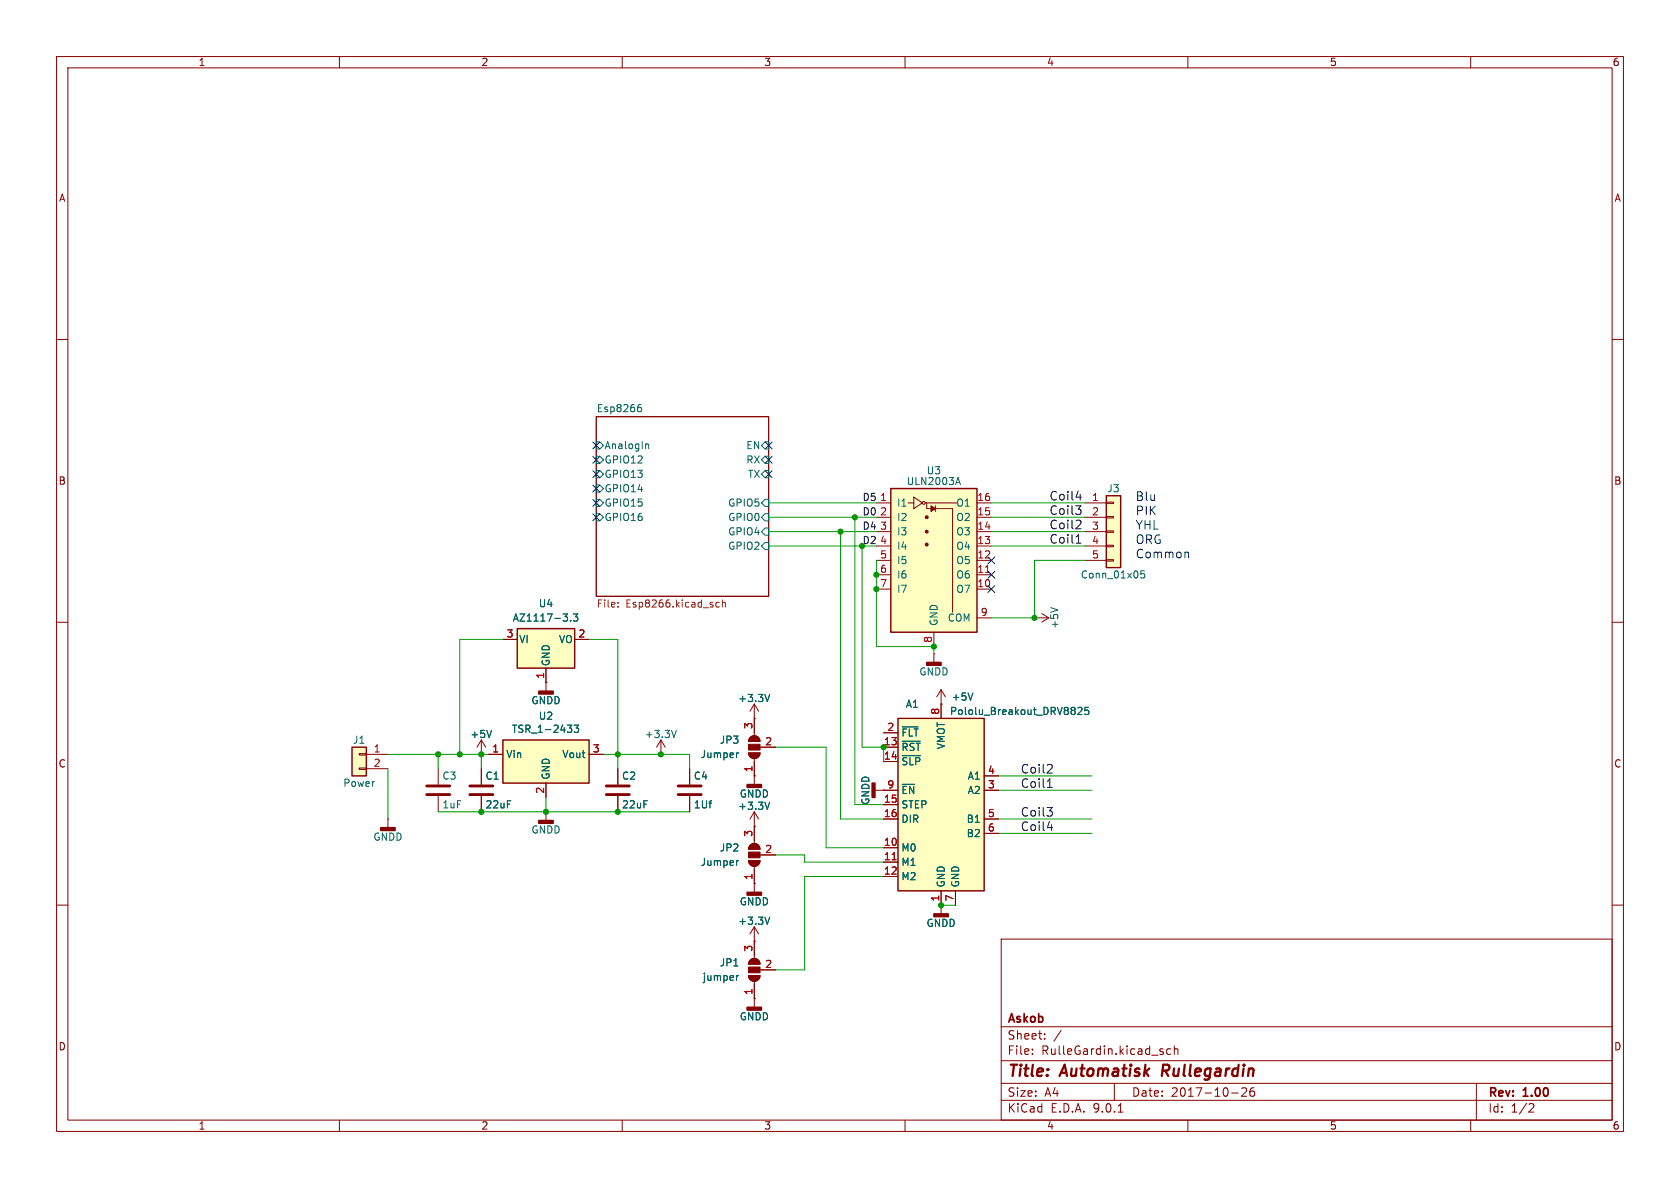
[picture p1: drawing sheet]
<svg xmlns="http://www.w3.org/2000/svg" width="297mm" height="210mm" viewBox="0 0 297 210" stroke-linecap="round" stroke-linejoin="round" font-family="sans-serif">
<g fill="none" stroke="#840000" stroke-width=".18">
<path d="M10 10h277v190h-277zM12 12h273v186h-273zM60 10v2M110 10v2M160 10v2M210 10v2M260 10v2M10 60h2M105.4 73.7h30.5v31.7h-30.5zM285 60h2M10 110h2M182.9 109.2h.1"/>
<path d="M182.9 109.2h2.5M184.1 108.5l1.3 .7M185.4 109.2l-1.3 .8M285 110h2M133.3 137.2h.1M133.3 137.2v1.5M10 160h2M132.3 172.5h2.1a1.02 1.02 0 0 1-1.1 1 1.02 1.02 0 0 1-1-1zM132.6 169.7a1.02 1.02 0 0 1 1.1-.2 1.02 1.02 0 0 1 .7 .9h-2.1zM133.3 166.4h.1M133.3 163.8l-.7 1.3M133.3 163.8l.8 1.3"/>
<path d="M133.3 163.8v5.6M133.3 173.5v3M134.4 171.5h2.8M177 166h108v32h-108zM285 160h2M60 198v2M110 198v2M160 198v2M177 194.5h108M177 191.5h108M177 187.5h108M177 181.5h108"/>
<path d="M182.5 186.3v.1M182.5 185.5v.1M184.7 183.6v.1M184.7 182.8v.1M187.6 182.1l-1.3 2M197 191.5v3M197.7 196.6h.8M205.5 185.9l.2 .2-.2 .3M205.5 185.4l.1 .1M207 185.5l-.5-.1-.3 .3v.4l.2 .2h.6M207.6 185.5l.2-.1 .4 .1v.9M207.6 184.9v1.5"/>
<path d="M210 198v2M217.7 193.2h1.2M220.3 192.4v.5l-.8 .9h.9M221.2 192.4a1.17 1.17 0 0 0-.1 1.3h.6l.1-.5-.3-.3h-.4l-.1 .3M260 198v2M261 191.5v6.5M270.5 195.1l.5 .1 .2 .3-1 1.1h1"/>
</g>
<path d="M205.6 188.2l-.2 2" fill="none" stroke="#840000" stroke-width=".4"/>
<g fill="none" stroke="#006464" stroke-width=".18">
<path d="M105.4 78.1h.6l.7 .6-.7 .7h-.6zM112.8 72.1l.4-.1 .2 .2-.1 .5h-.5M113.3 71.5l-.4 .1M114.2 78.5h.4l.1 .8M134.6 78.7l.7-.6h.6v1.3h-.6zM105.4 80.6h.6l.7 .7-.7 .6h-.6zM105.4 83.2h.6l.7 .6-.7 .7h-.6zM105.4 85.7h.6l.7 .7-.7 .6h-.6zM105.4 88.3h.6l.7 .6-.7 .6h-.6zM105.4 90.8h.6l.7 .6-.7 .7h-.6zM134.6 96.5l.7-.6h.6v1.3h-.6zM134.6 94l.7-.7h.6v1.3h-.6z"/>
<path d="M134.6 88.9l.7-.6h.6v1.2h-.6zM134.6 81.3l.7-.7h.6v1.3h-.6zM134.6 83.8l.7-.6h.6v1.3h-.6zM135.3 90.8h.6v1.3h-.6l-.7-.7zM185.7 107.4l1.3 .4M130.2 172.5v.8M130.6 172.5l-.4 .2M136.1 162.1l-.5 1.3"/>
</g>
<path d="M109.3 107.2v.1M109.3 106.5v.2M127.2 106.5h-.4l-.2 .2 .1 .6h.5M127.7 106.6l.2-.1h.3v.8M127.7 106v1.3" fill="none" stroke="#725600" stroke-width=".18"/>
<path d="M132.1 138.7h2.5v.5h-2.5z" fill="#840000" stroke="#840000" stroke-width=".25"/>
<g fill="#840000" stroke="#840000" stroke-width=".18">
<path d="M132.3 172.5h2.1a1.02 1.02 0 0 1-1.1 1 1.02 1.02 0 0 1-1-1z"/>
<path d="M132.3 170.9h2.1v1.1h-2.1z"/>
<path d="M132.6 169.7a1.02 1.02 0 0 1 1.1-.2 1.02 1.02 0 0 1 .7 .9h-2.1z"/>
</g>
<path d="M195.6 87.6h2.5v12.7h-2.5z" fill="#ffffc2"/>
<path d="M195.6 87.6h2.5v12.7h-2.5z" fill="none" stroke="#840000" stroke-width=".25"/>
<g fill="none" stroke="#840000" stroke-width=".18">
<path d="M191.8 88.9h3.8M191.8 91.4h3.8M191.8 94h3.8M191.8 96.5h3.8M191.8 99.1h3.8M195.6 88.8h1.2v.2h-1.2zM195.6 91.3h1.2v.3h-1.2zM195.6 93.9h1.2v.2h-1.2zM195.6 96.4h1.2v.2h-1.2zM195.6 98.9h1.2v.3h-1.2zM165.1 115.6h.1M165.1 115.6v1.5"/>
<path d="M116.8 133.4h.1M116.8 130.8l-.7 1.3M116.8 130.8l.8 1.3M116.8 130.8v2.6M133.3 127h.1M133.3 124.5v2.5M133.3 124.5l-.7 1.2M133.3 124.5l.8 1.2M154.7 139.7h1.5M156.2 139.7h.1M133.3 156.2h.1M133.3 146.1h.1"/>
<path d="M133.3 143.5v2.6M133.3 156.2v1.5M133.3 143.5l-.7 1.3M133.3 143.5l.8 1.3M133.3 176.5h.1M133.3 176.5v1.6M166.4 160h.1M166.4 160v1.5"/>
</g>
<path d="M202.3 100.9h-.6v.6l.1-.1 .5 .1 .1 .1-.1 .5-.2 .1-.4-.1M119.6 129.1l-.5 1.3M136.1 122.8l-.5 1.2M136.1 141.8l-.5 1.3" fill="none" stroke="#006464" stroke-width=".18"/>
<g fill="#840000" stroke="#840000" stroke-width=".25">
<path d="M165.1 161.5h2.5v.6h-2.5z"/>
<path d="M132.1 178.1h2.5v.5h-2.5z"/>
<path d="M132.1 157.7h2.5v.5h-2.5z"/>
<path d="M163.8 117.1h2.6v.5h-2.6z"/>
<path d="M154.2 138.4h.5v2.6h-.5z"/>
</g>
<path d="M88.9 130.8h15.2v7.6h-15.2z" fill="#ffffc2"/>
<path d="M88.9 130.8h15.2v7.6h-15.2z" fill="none" stroke="#840000" stroke-width=".25"/>
<path d="M85.1 135.9v2.8M86.4 133.4h2.5M96.5 138.4v2.6M104.1 133.4h2.6M85.1 140.7v2.8M96.5 143.5h.1M96.5 143.5v1.5" fill="none" stroke="#840000" stroke-width=".18"/>
<path d="M100.3 128.2h.8l-.4 .5M101 128.7l.1 .2-.1 .5M101.5 128.2h.8l-.4 .5 .3 .1v.5l-.1 .2-.6-.2" fill="none" stroke="#006464" stroke-width=".18"/>
<path d="M95.2 145h2.6v.5h-2.6z" fill="#840000" stroke="#840000" stroke-width=".25"/>
<path d="M83.1 138.9h4M83.1 140.5h4" fill="none" stroke="#840000" stroke-width=".51"/>
<path d="M157.5 86.4h15.2v25.4h-15.2z" fill="#ffffc2"/>
<path d="M157.5 86.4h15.2v25.4h-15.2z" fill="none" stroke="#840000" stroke-width=".25"/>
<g fill="none" stroke="#840000" stroke-width=".18">
<path d="M154.9 88.9h2.6M154.9 91.4h2.6M154.9 94h2.6M154.9 96.5h2.6M154.9 99.1h2.6M160.5 88.9h1M161.5 87.9l1.6 1-1.6 1zM163.6 88.9h5.6M163.8 88.9v1h4.6v18.3M165.4 89.4v1M172.7 88.9h2.6M172.7 91.4h2.6"/>
<path d="M172.7 94h2.6M172.7 96.5h2.6M172.7 99.1h2.6M154.9 101.6h2.6M154.9 104.1h2.6M165.1 111.8v2.5M172.7 101.6h2.6M172.7 104.1h2.6M172.7 109.2h2.6M166.4 124.5h.1M166.4 121.9l-.8 1.3M166.4 121.9l.7 1.3"/>
<path d="M166.4 121.9v2.6"/>
<circle cx="163.3" cy="88.9" r=".25"/>
</g>
<g fill="#840000" stroke="#840000" stroke-width=".18">
<path d="M164.6 89.4l.8 .5-.8 .5z"/>
<circle cx="163.8" cy="91.4" r=".25"/>
<circle cx="163.8" cy="94" r=".25"/>
<circle cx="163.8" cy="96.3" r=".25"/>
</g>
<path d="M174.2 101.2h.8" fill="none" stroke="#a90000" stroke-width=".18"/>
<path d="M169.1 85.3h.6M169.4 84.4l.4 1.3M172 122.5l-.4 1.3" fill="none" stroke="#006464" stroke-width=".18"/>
<path d="M158.7 127h15.3v30.5h-15.3z" fill="#ffffc2"/>
<path d="M158.7 127h15.3v30.5h-15.3z" fill="none" stroke="#840000" stroke-width=".25"/>
<g fill="none" stroke="#840000" stroke-width=".18">
<path d="M156.2 129.5h2.5M156.2 132.1h2.5M156.2 134.6h2.5M156.2 139.7h2.5M166.4 124.5v2.5M174 139.7h2.5M174 137.2h2.5M132.3 152.1h2.1a1.02 1.02 0 0 1-1.1 1.1 1.02 1.02 0 0 1-1-1.1zM132.6 149.4a1.02 1.02 0 0 1 1.1-.2 1.02 1.02 0 0 1 .7 .9h-2.1zM133.3 146.1v3M133.3 153.2v3M134.4 151.1h2.8"/>
<path d="M156.2 142.2h2.5M156.2 144.8h2.5M156.2 149.9h2.5M156.2 152.4h2.5M156.2 154.9h2.5M166.4 157.5v2.5M168.9 157.5v2.5M174 144.8h2.5M174 147.3h2.5"/>
</g>
<path d="M159.5 128.5h2.8M159.5 131h3.2M159.5 133.6h3.2M159.5 138.7h2.2M190 125.1l.1 .2-.1 .2M190 125.6l.1 .2-.1 .4M190.6 125.2l.4-.2 .3 .4-.8 .9h.8M192.4 125h-.6v.6l.2-.1 .4 .1 .1 .2-.1 .4-.1 .1-.5-.1M130.6 152.1l-.3 .2" fill="none" stroke="#006464" stroke-width=".18"/>
<path d="M157.7 152h.7" fill="none" stroke="#a90000" stroke-width=".18"/>
<g fill="#840000" stroke="#840000" stroke-width=".18">
<path d="M132.3 152.1h2.1a1.02 1.02 0 0 1-1.1 1.1 1.02 1.02 0 0 1-1-1.1z"/>
<path d="M132.3 150.6h2.1v1h-2.1z"/>
<path d="M132.6 149.4a1.02 1.02 0 0 1 1.1-.2 1.02 1.02 0 0 1 .7 .9h-2.1z"/>
</g>
<path d="M62.2 132.1h2.6v5.1h-2.6z" fill="#ffffc2"/>
<path d="M62.2 132.1h2.6v5.1h-2.6z" fill="none" stroke="#840000" stroke-width=".25"/>
<g fill="none" stroke="#840000" stroke-width=".18">
<path d="M63.5 133.2h1.3v.3h-1.3zM63.5 135.8h1.3v.2h-1.3zM64.8 133.4h3.8M64.8 135.9h3.8M77.5 135.9v2.8M85.1 133.4h.1M85.1 130.8l-.8 1.3M85.1 130.8l.8 1.3M85.1 130.8v2.6M96.5 120.7h.1M96.5 120.7v1.5M109.2 135.9v2.8"/>
<path d="M121.9 135.9v2.8M68.6 144.8h.1M68.6 144.8v1.5M77.5 140.7v2.8M109.2 140.7v2.8M121.9 140.7v2.8"/>
</g>
<g fill="#840000" stroke="#840000" stroke-width=".25">
<path d="M67.3 146.3h2.5v.5h-2.5z"/>
<path d="M95.2 122.2h2.6v.5h-2.6z"/>
</g>
<path d="M75.4 138.9h4.1M107.2 138.9h4.1M119.9 138.9h4.1M75.4 140.5h4.1M107.2 140.5h4.1M119.9 140.5h4.1" fill="none" stroke="#840000" stroke-width=".51"/>
<path d="M86.9 129.1l-.4 1.3" fill="none" stroke="#006464" stroke-width=".18"/>
<path d="M91.4 111.1h10.2v7h-10.2z" fill="#ffffc2"/>
<path d="M91.4 111.1h10.2v7h-10.2z" fill="none" stroke="#840000" stroke-width=".25"/>
<g fill="none" stroke="#840000" stroke-width=".18">
<path d="M88.9 113h2.5M96.5 118.1v2.6M101.6 113h2.5M85.1 133.4h.1M85.1 135.9v2.8M86.4 133.4h2.5M96.5 120.7h.1M96.5 138.4v2.6M104.1 133.4h2.6M109.2 135.9v2.8M121.9 135.9v2.8M132.3 133.1h2.1a1.02 1.02 0 0 1-1.1 1 1.02 1.02 0 0 1-1-1z"/>
<path d="M132.6 130.4a1.02 1.02 0 0 1 1.1-.3 1.02 1.02 0 0 1 .7 1h-2.1zM133.3 127h.1M133.3 137.2h.1M133.3 127v3M133.3 134.1v3.1M134.4 132.1h2.8M156.2 139.7h.1M156.2 132.1h2.5M156.2 129.5h2.5M156.2 134.6h2.5M156.2 139.7h2.5M166.4 124.5h.1"/>
<path d="M166.4 124.5v2.5M174 139.7h2.5M174 137.2h2.5M85.1 140.7v2.8M109.2 140.7v2.8M121.9 140.7v2.8M133.3 146.1h.1M133.3 156.2h.1M133.3 146.1v2.5M133.3 153.7v2.5M134.6 151.1h2.6M156.2 142.2h2.5"/>
<path d="M156.2 144.8h2.5M156.2 149.9h2.5M156.2 152.4h2.5M156.2 154.9h2.5M166.4 157.5v2.5M168.9 157.5v2.5M174 144.8h2.5M174 147.3h2.5M133.3 176.5h.1M133.3 166.4h.1M133.3 166.4v2.5M133.3 174v2.5"/>
<path d="M134.6 171.5h2.6M166.4 160h.1"/>
</g>
<g fill="none" stroke="#006464" stroke-width=".18">
<path d="M100.9 109.7v.1M101.4 108.5h.7l-.4 .5 .4 .1v.6l-.2 .1-.5-.1M86.9 129.1l-.4 1.3M100.3 128.2h.8l-.4 .5M101 128.7l.1 .2-.1 .5M101.5 128.2h.8l-.4 .5 .3 .1v.5l-.1 .2-.6-.2M130.6 133.1l-.3 .1M136.1 122.8l-.5 1.2M159.5 128.5h2.8M159.5 131h3.2M159.5 133.6h3.2M159.5 138.7h2.2"/>
<path d="M172 122.5l-.4 1.3M190 125.1l.1 .2-.1 .2M190 125.6l.1 .2-.1 .4M190.6 125.2l.4-.2 .3 .4-.8 .9h.8M192.4 125h-.6v.6l.2-.1 .4 .1 .1 .2-.1 .4-.1 .1-.5-.1M130.6 152.1l-.3 .2M136.1 141.8l-.5 1.3M130.2 172.5v.8M130.6 172.5l-.4 .2M136.1 162.1l-.5 1.3"/>
</g>
<g fill="#840000" stroke="#840000" stroke-width=".18">
<path d="M132.3 133.1h2.1a1.02 1.02 0 0 1-1.1 1 1.02 1.02 0 0 1-1-1z"/>
<path d="M132.3 131.6h2.1v1h-2.1z"/>
<path d="M132.6 130.4a1.02 1.02 0 0 1 1.1-.3 1.02 1.02 0 0 1 .7 1h-2.1z"/>
</g>
<g fill="none" stroke="#0f0f0f" stroke-width=".18">
<path d="M190.2 89.4h.9l-.5 .6M190.2 87.9h1M190.2 96h.9M190.5 94.7l.2-.2v1.5M190.8 91.9l.3 .3-.1 .4-.8 .9h.9M190.8 90l.3 .3v.3l-.3 .3M191 87.4v1M185.2 139.2h.8M185.4 137.9l.2-.2v1.5M185.7 135.1l.3 .3v.4l-.9 .9h.9M185.1 142.7h.9l-.5 .6M185.2 146.3h.9"/>
<path d="M185.7 143.3l.3 .3v.4l-.3 .3M185.9 145.8v1"/>
</g>
<g fill="none" stroke="#009600" stroke-width=".18">
<path d="M135.9 96.5h16.5v35.6h3.8v2.5M135.9 88.9h19M135.9 94h19M135.9 91.4h19M148.6 94v50.8h7.6M151.1 91.4v50.8h5.1M154.9 99.1v15.2h10.2v1.3M175.3 96.5h16.5M175.3 88.9h16.5M175.3 94h16.5M175.3 91.4h16.5M191.8 99.1h-8.9v10.1h-7.6"/>
<path d="M88.9 113h-7.6v20.4M104.1 113h5.1v22.9M68.6 135.9v8.9M68.6 133.4h17.8M77.5 133.4v2.5M85.1 133.4v2.5M106.7 133.4h15.2v2.5M137.2 132.1h8.8v17.8h10.2M176.5 137.2h16.5M176.5 139.7h16.5M77.5 143.5h44.4M96.5 141v2.5"/>
<path d="M137.2 151.1h5v1.3h14M156.2 154.9h-14v16.6h-5M176.5 144.8h16.5M176.5 147.3h16.5M166.4 160h2.5"/>
</g>
<g fill="none" stroke="#000084" stroke-width=".18">
<path d="M104.8 78.1l1.2 1.2M106 78.1l-1.2 1.2M135.3 78.1l1.2 1.2M136.5 78.1l-1.2 1.2M104.8 85.8l1.2 1.2M104.8 88.3l1.2 1.2M104.8 90.8l1.2 1.2M104.8 83.2l1.2 1.2M104.8 80.7l1.2 1.2M106 85.8l-1.2 1.2M106 88.3l-1.2 1.2M106 90.8l-1.2 1.2"/>
<path d="M106 83.2l-1.2 1.2M106 80.7l-1.2 1.2M135.3 83.2l1.2 1.2M135.3 80.7l1.2 1.2M136.5 83.2l-1.2 1.2M136.5 80.7l-1.2 1.2M174.7 98.5l1.2 1.2M175.9 98.5l-1.2 1.2M174.7 103.5l1.2 1.2M174.7 101l1.2 1.2M175.9 103.5l-1.2 1.2M175.9 101l-1.2 1.2"/>
</g>
<path d="M209.7 97.6h.2l.2 .2v.8" fill="none" stroke="#0000c2" stroke-width=".18"/>
<path d="M157.7 152h.7" fill="none" stroke="#a90000" stroke-width=".18"/>
<g fill="#009600" stroke="#009600" stroke-width=".18">
<circle cx="109.2" cy="133.4" r=".46"/>
<circle cx="85.1" cy="133.4" r=".46"/>
<circle cx="77.5" cy="133.4" r=".46"/>
<circle cx="81.3" cy="133.4" r=".46"/>
<circle cx="85.1" cy="143.5" r=".46"/>
<circle cx="109.2" cy="143.5" r=".46"/>
<circle cx="96.5" cy="143.5" r=".46"/>
<circle cx="116.8" cy="133.4" r=".46"/>
<circle cx="166.4" cy="160" r=".46"/>
<circle cx="156.2" cy="132.1" r=".46"/>
<circle cx="165.1" cy="114.3" r=".46"/>
<circle cx="152.4" cy="96.5" r=".46"/>
<circle cx="148.6" cy="94" r=".46"/>
<circle cx="182.9" cy="109.2" r=".46"/>
<circle cx="154.9" cy="101.6" r=".46"/>
<circle cx="154.9" cy="104.1" r=".46"/>
<circle cx="151.1" cy="91.4" r=".46"/>
</g>
<g font-size="2.8" fill="#840000">
<text x="178" y="190.9">Title:</text>
<text x="187.7" y="190.9">Automatisk</text>
<text x="206.3" y="190.9">Rullegardin</text>
</g>
<g font-size="2.1" fill="#0f0f0f">
<text x="185.4" y="88.6">Coil4</text>
<text x="185.4" y="93.7">Coil2</text>
<text x="185.4" y="91.1">Coil3</text>
<text x="185.4" y="96.2">Coil1</text>
<text x="180.3" y="136.8">Coil2</text>
<text x="180.3" y="139.4">Coil1</text>
<text x="180.3" y="144.5">Coil3</text>
<text x="180.3" y="147">Coil4</text>
</g>
<g font-size="2.1" fill="#0000c2">
<text x="200.7" y="88.7">Blu</text>
<text x="200.7" y="93.7">YHL</text>
<text x="200.7" y="91.2">PIK</text>
<text x="200.7" y="98.8">Common</text>
<text x="200.7" y="96.3">ORG</text>
</g>
<g font-size="2.1" fill="#840000">
<text x="178" y="184">Sheet:</text>
<text x="178" y="181.2">Askob</text>
<text x="178" y="186.7">File:</text>
<text x="184.1" y="186.7">RulleGardin.kicad_sch</text>
<text x="178" y="196.9">KiCad</text>
<text x="178" y="194.1">Size:</text>
<text x="184.7" y="194.1">A4</text>
<text x="185.7" y="196.9">E.D.A.</text>
<text x="193.3" y="196.9">9.0.1</text>
<text x="200" y="194.1">Date:</text>
<text x="207" y="194.1">2017-10-26</text>
<text x="263" y="194.3">Rev:</text>
<text x="263" y="196.9">Id:</text>
<text x="267.1" y="196.9">1/2</text>
<text x="269.4" y="194.3">1.00</text>
</g>
<g font-size="1.8" fill="#840000">
<text x="35" y="11.9">1</text>
<text x="85" y="11.9">2</text>
<text x="135" y="11.9">3</text>
<text x="185" y="11.9">4</text>
<text x="235" y="11.9">5</text>
<text x="285" y="11.9">6</text>
<text x="10.3" y="35.9">A</text>
<text x="285.3" y="35.9">A</text>
<text x="10.3" y="85.9">B</text>
<text x="285.3" y="85.9">B</text>
<text x="10.3" y="135.9">C</text>
<text x="285.3" y="135.9">C</text>
<text x="10.3" y="185.9">D</text>
<text x="285.3" y="185.9">D</text>
<text x="35" y="199.9">1</text>
<text x="85" y="199.9">2</text>
<text x="135" y="199.9">3</text>
<text x="185" y="199.9">4</text>
<text x="235" y="199.9">5</text>
<text x="285" y="199.9">6</text>
</g>
<g font-size="1.8" fill="#006464">
<text x="105.4" y="72.9">Esp8266</text>
<text x="106.8" y="79.6">AnalogIn</text>
<text x="106.8" y="82.1">GPIO12</text>
<text x="131.8" y="79.6">EN</text>
<text x="131.8" y="82.1">RX</text>
<text x="106.8" y="84.7">GPIO13</text>
<text x="106.8" y="87.2">GPIO14</text>
<text x="106.8" y="89.8">GPIO15</text>
<text x="128.6" y="89.8">GPIO5</text>
<text x="132.1" y="84.7">TX</text>
<text x="158.5" y="89.8">I1</text>
<text x="160.2" y="86">ULN2003A</text>
<text x="163.7" y="84">U3</text>
<text x="169" y="89.8">O1</text>
<text x="195.7" y="87.2">J3</text>
<text x="106.8" y="92.3">GPIO16</text>
<text x="128.6" y="92.3">GPIO0</text>
<text x="128.6" y="94.8">GPIO4</text>
<text x="158.5" y="92.3">I2</text>
<text x="158.5" y="94.8">I3</text>
<text x="169" y="92.3">O2</text>
<text x="169" y="94.8">O3</text>
<text x="128.6" y="97.4">GPIO2</text>
<text x="158.5" y="97.4">I4</text>
<text x="158.5" y="99.9">I5</text>
<text x="169" y="97.4">O4</text>
<text x="169" y="99.9">O5</text>
<text x="95.1" y="107.5">U4</text>
<text x="158.5" y="102.5">I6</text>
<text x="158.5" y="105">I7</text>
<text x="169" y="102.5">O6</text>
<text x="169" y="105">O7</text>
<text x="191" y="102.5">Conn_01x05</text>
<text x="90.6" y="110.1">AZ1117-3.3</text>
<text x="91.7" y="113.9">VI</text>
<text x="98.7" y="113.9">VO</text>
<text x="166" y="110.7" transform="rotate(-90 166 110.7)">GND</text>
<text x="167.4" y="110.1">COM</text>
<text x="187.3" y="111.3" transform="rotate(-90 187.3 111.3)">+5V</text>
<text x="97.4" y="117.9" transform="rotate(-90 97.4 117.9)">GND</text>
<text x="162.4" y="119.6">GNDD</text>
<text x="93.8" y="124.7">GNDD</text>
<text x="130.4" y="124.3">+3.3V</text>
<text x="160" y="125.3">A1</text>
<text x="168.1" y="124.1">+5V</text>
<text x="62.3" y="131.7">J1</text>
<text x="83.1" y="130.7">+5V</text>
<text x="90.4" y="129.7">TSR_1-2433</text>
<text x="95.1" y="127.4">U2</text>
<text x="113.9" y="130.7">+3.3V</text>
<text x="127.2" y="131.7">JP3</text>
<text x="159.3" y="130.4">~{FLT}</text>
<text x="167.8" y="126.6">Pololu_Breakout_DRV8825</text>
<text x="89.4" y="134.2">Vin</text>
<text x="97.4" y="137.9" transform="rotate(-90 97.4 137.9)">GND</text>
<text x="99.3" y="134.2">Vout</text>
<text x="123.8" y="134.2">Jumper</text>
<text x="159.3" y="132.9">~{RST}</text>
<text x="159.3" y="135.5">~{SLP}</text>
<text x="167.2" y="132.5" transform="rotate(-90 167.2 132.5)">VMOT</text>
<text x="60.6" y="139.3">Power</text>
<text x="78.1" y="138">C3</text>
<text x="78.1" y="143.1">1uF</text>
<text x="85.7" y="138">C1</text>
<text x="85.7" y="143.1">22uF</text>
<text x="109.9" y="138">C2</text>
<text x="109.9" y="143.1">22uF</text>
<text x="122.6" y="138">C4</text>
<text x="122.6" y="143.1">1Uf</text>
<text x="130.4" y="143.4">+3.3V</text>
<text x="130.7" y="141.2">GNDD</text>
<text x="153.9" y="142.4" transform="rotate(-90 153.9 142.4)">GNDD</text>
<text x="159.3" y="140.6">~{EN}</text>
<text x="159.3" y="143.1">STEP</text>
<text x="171" y="138">A1</text>
<text x="171" y="140.6">A2</text>
<text x="65.9" y="148.8">GNDD</text>
<text x="93.8" y="147.5">GNDD</text>
<text x="159.3" y="145.6">DIR</text>
<text x="170.8" y="145.6">B1</text>
<text x="170.8" y="148.2">B2</text>
<text x="123.8" y="153.3">Jumper</text>
<text x="127.2" y="150.7">JP2</text>
<text x="159.3" y="150.7">M0</text>
<text x="159.3" y="153.3">M1</text>
<text x="159.3" y="155.8">M2</text>
<text x="130.7" y="160.2">GNDD</text>
<text x="167.2" y="157" transform="rotate(-90 167.2 157)">GND</text>
<text x="169.8" y="157" transform="rotate(-90 169.8 157)">GND</text>
<text x="130.4" y="163.7">+3.3V</text>
<text x="163.7" y="164.1">GNDD</text>
<text x="124.1" y="173.6">jumper</text>
<text x="127.2" y="171">JP1</text>
<text x="130.7" y="180.6">GNDD</text>
</g>
<g font-size="1.8" fill="#0f0f0f">
<text x="152.4" y="88.6">D5</text>
<text x="152.4" y="91.2">D0</text>
<text x="152.4" y="93.7">D4</text>
</g>
<g font-size="1.8" fill="#a90000">
<text x="155.5" y="88.6">1</text>
<text x="172.7" y="88.6">16</text>
<text x="193" y="88.6">1</text>
<text x="155.5" y="91.2">2</text>
<text x="155.5" y="93.7">3</text>
<text x="172.7" y="91.2">15</text>
<text x="172.7" y="93.7">14</text>
<text x="193" y="91.2">2</text>
<text x="193" y="93.7">3</text>
<text x="155.5" y="96.3">4</text>
<text x="155.5" y="98.8">5</text>
<text x="155.5" y="101.3">6</text>
<text x="172.7" y="96.3">13</text>
<text x="172.7" y="98.8">12</text>
<text x="172.7" y="101.3">11</text>
<text x="193" y="96.3">4</text>
<text x="193" y="98.8">5</text>
<text x="155.5" y="103.9">7</text>
<text x="172.7" y="103.9">10</text>
<text x="89.5" y="112.8">3</text>
<text x="102.2" y="112.8">2</text>
<text x="164.8" y="113.7" transform="rotate(-90 164.8 113.7)">8</text>
<text x="173.3" y="109">9</text>
<text x="96.3" y="120.1" transform="rotate(-90 96.3 120.1)">1</text>
<text x="133.1" y="129" transform="rotate(-90 133.1 129)">3</text>
<text x="135.2" y="131.8">2</text>
<text x="156.2" y="131.8">13</text>
<text x="156.8" y="129.3">2</text>
<text x="166.1" y="126.4" transform="rotate(-90 166.1 126.4)">8</text>
<text x="66" y="133.1">1</text>
<text x="66" y="135.6">2</text>
<text x="86.9" y="133.1">1</text>
<text x="104.7" y="133.1">3</text>
<text x="133.1" y="136.6" transform="rotate(-90 133.1 136.6)">1</text>
<text x="156.2" y="134.4">14</text>
<text x="174.6" y="136.9">4</text>
<text x="96.3" y="140.4" transform="rotate(-90 96.3 140.4)">2</text>
<text x="156.2" y="142">15</text>
<text x="156.8" y="139.4">9</text>
<text x="174.6" y="139.4">3</text>
<text x="133.1" y="148" transform="rotate(-90 133.1 148)">3</text>
<text x="156.2" y="144.5">16</text>
<text x="156.2" y="149.6">10</text>
<text x="174.6" y="144.5">5</text>
<text x="174.6" y="147.1">6</text>
<text x="133.1" y="155.6" transform="rotate(-90 133.1 155.6)">1</text>
<text x="135.2" y="150.9">2</text>
<text x="156.2" y="152.1">11</text>
<text x="156.2" y="154.7">12</text>
<text x="166.1" y="159.5" transform="rotate(-90 166.1 159.5)">1</text>
<text x="168.7" y="159.5" transform="rotate(-90 168.7 159.5)">7</text>
<text x="133.1" y="168.3" transform="rotate(-90 133.1 168.3)">3</text>
<text x="135.2" y="171.2">2</text>
<text x="133.1" y="176" transform="rotate(-90 133.1 176)">1</text>
</g>
<text font-size="1.8" fill="#009600" x="152.4" y="96.3">D2</text>
<g font-size="1.8" fill="#725600">
<text x="105.4" y="107.7">File:</text>
<text x="110.6" y="107.7">Esp8266.kicad_sch</text>
</g>
</svg>
